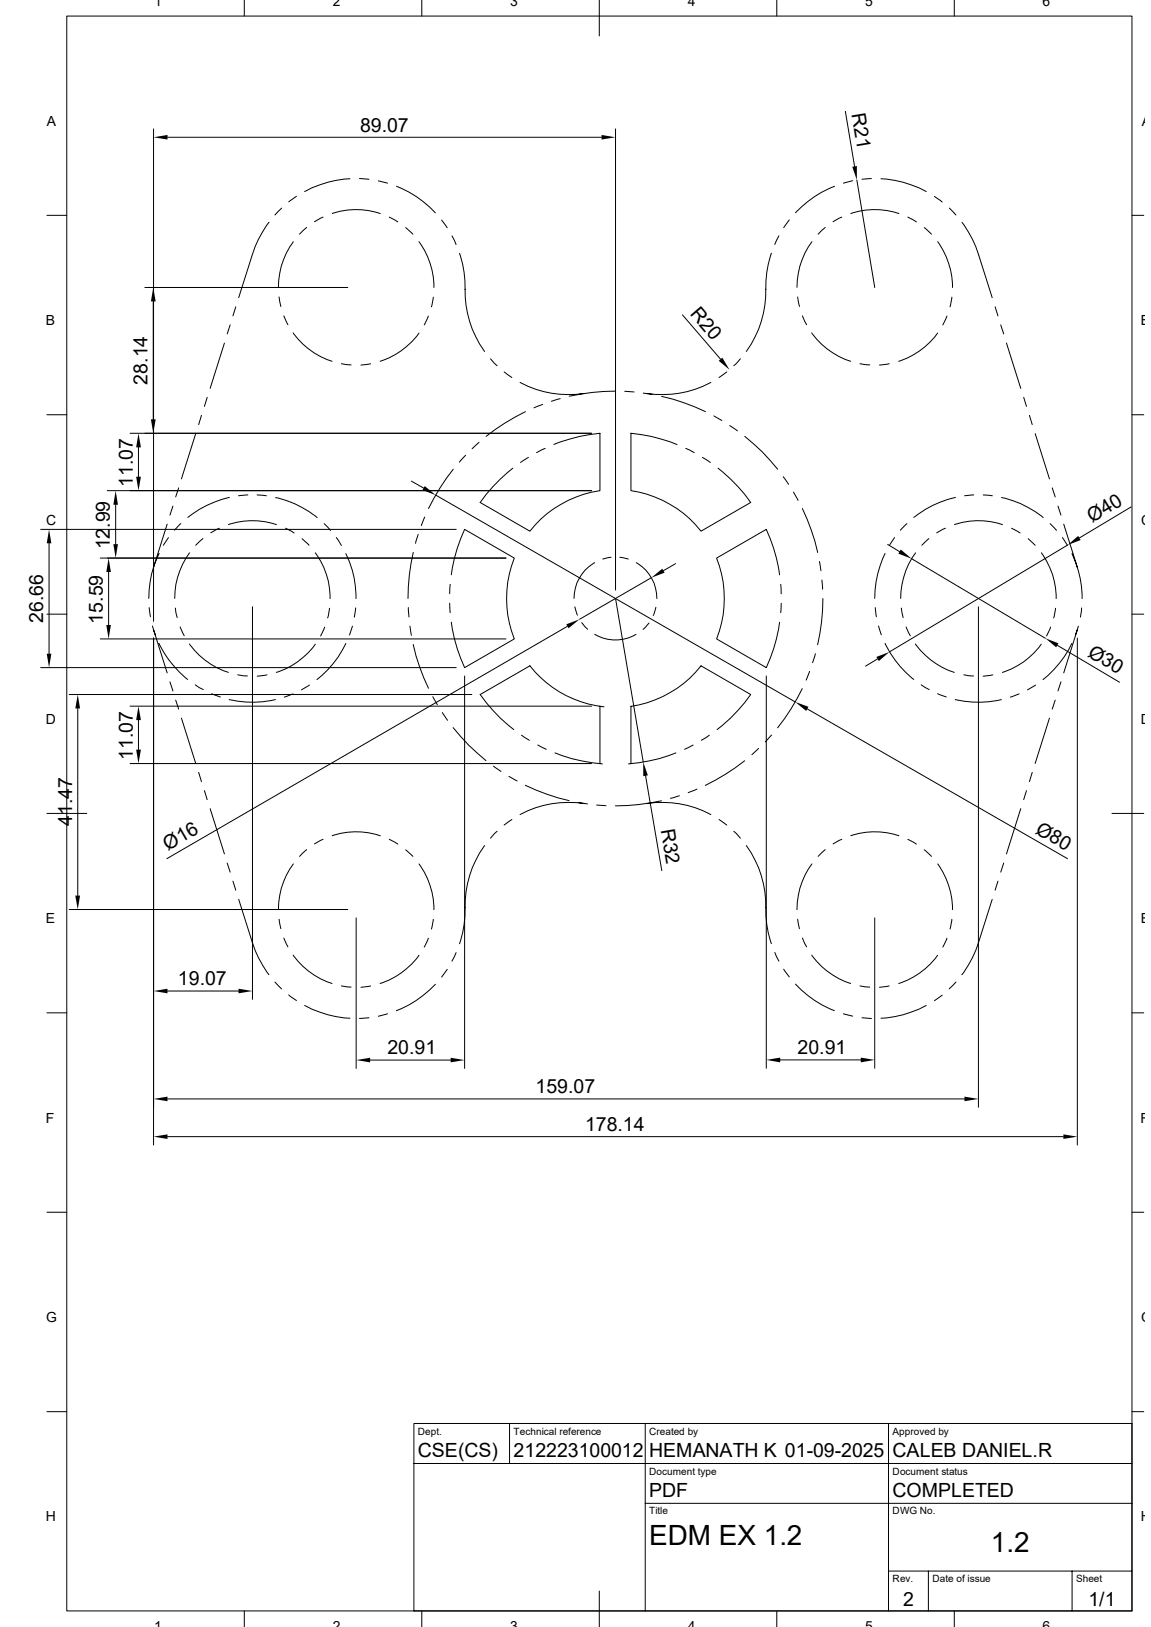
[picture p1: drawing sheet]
<svg xmlns="http://www.w3.org/2000/svg" width="297mm" height="420mm" viewBox="0 0 297 420" stroke-linecap="round" stroke-linejoin="round" font-family="sans-serif">
<g fill="none" stroke="#000" stroke-width=".26">
<path d="M17.2 4.1h274.9v411.7h-274.9zM63 0v4.1M108.8 0v4.1M154.6 0v9.3M200.4 0v4.1M246.3 0v4.1M39.6 33.3v127.1M43.2 35.4h112M158.8 33.3v119M218.1 28.7l2.4 14.2M12.1 55.6h5.1M69.4 57.4a28 28 0 0 0-4.3 8.3l-3.5 11.1"/>
<path d="M72.7 53.7l-1.7 1.8M76.5 50.7l-2 1.4M79.1 58.7l-1.8 1.8M83.4 56l-2.2 1.2M85.7 55.1a19.3 19.3 0 0 1 12.4 0M90.3 46.1a27.1 27.1 0 0 0-11.7 3.3M92.8 46.1l2.4 .2M97.6 46.7l2.4 .6M100.5 56l2.2 1.3M102.3 48.1a27.1 27.1 0 0 1 10.1 6.8M104.7 58.8l1.9 1.7M114 56.8l1.4 2"/>
<path d="M203.7 56.8l-1.5 2M212.9 58.7l-1.8 1.8M215.3 48.1a27.3 27.3 0 0 0-10 6.8M217.2 56l-2.2 1.2M219.5 55.1a19.3 19.3 0 0 1 12.4 0M220 46.7l-2.4 .6M221.1 46.5l4.6 27.7M224.9 46.1l-2.5 .2M227.3 46.1a27.1 27.1 0 0 1 11.7 3.3M234.3 56l2.2 1.3M238.5 58.8l1.9 1.7M241.1 50.7l2 1.5"/>
<path d="M245 53.7l1.7 1.8M248.2 57.4a28.5 28.5 0 0 1 4.3 8.3l3.5 11.1M292.1 55.6h3M37.4 74.2h52.3M39.5 77.8v30.4M60.8 79.2l-.7 2.3M72 76.7l.5 2.4M75.7 62.4a19.9 19.9 0 0 0-3.9 11.8M108.1 62.4a20 20 0 0 1 3.9 11.8M111.8 76.7l-.5 2.5M116.6 60.9l1.1 2.2M118.6 65.4a30.2 30.2 0 0 1 1.5 11.4 25.9 25.9 0 0 0 5 13.9"/>
<path d="M199.1 65.4a30.6 30.6 0 0 0-1.5 11.4 25.9 25.9 0 0 1-5 13.9M201 60.9l-1.1 2.2M205.8 76.7l.5 2.4M209.5 62.4a19.9 19.9 0 0 0-3.8 11.8M242 62.4a20.3 20.3 0 0 1 3.8 11.8M245.6 76.7l-.4 2.5M256.8 79.2l.7 2.3M57.9 88.6l-3.7 11.6M59.4 83.9l-.8 2.3M73.2 81.5l1.1 2.3M75.6 85.9a19.7 19.7 0 0 0 10.1 7.4M88.1 93.9l2.5 .3"/>
<path d="M95.6 93.9l-2.5 .3M108.1 86a19.7 19.7 0 0 1-10 7.3M110.5 81.6l-1 2.3M126.6 92.6l1.7 1.8M130.1 96l2 1.5M134.2 98.7a26.2 26.2 0 0 0 16.6 2.9M176.1 81.3l9.8 11.4M183.4 98.7a26.2 26.2 0 0 1-16.6 2.9M187.5 96l-2 1.5M191.1 92.6l-1.7 1.8M207.1 81.5l1.1 2.3M209.5 85.9a19.7 19.7 0 0 0 10 7.4"/>
<path d="M221.9 93.9l2.6 .3M229.4 93.9l-2.5 .3M241.9 86a19.7 19.7 0 0 1-10 7.3M244.3 81.6l-1 2.3M258.2 83.9l.8 2.3M259.7 88.6l3.7 11.6M12.1 107.1h5.1M33.6 111.8h119.1M35.7 115.5v7.6M50.5 111.9l-3.7 11.7M52 107.2l-.7 2.4M53.5 102.6l-.8 2.3"/>
<path d="M120.1 117.5l-1.6 1.8M123.6 114.2l-1.8 1.6M135.6 106.3a55.9 55.9 0 0 0-10.2 6.3M136.4 118.1l-2.1 1.3M140 104.4l-2.2 .9M140.7 115.7l-2.2 1.1M142.9 114.7a45.2 45.2 0 0 1 11.9-2.9v14.9a28.5 28.5 0 0 0-18.1 10.4l-12.8-7.4a41.8 41.8 0 0 1 8.4-8.8M144.6 102.9l-2.3 .7M158.8 101a56.5 56.5 0 0 0-11.9 1.3M161.2 101l2.4 .2M166 101.5l2.4 .4M170.7 102.3a53.7 53.7 0 0 1 11.3 4"/>
<path d="M174.7 114.8a42.4 42.4 0 0 0-11.9-3v14.9a28.5 28.5 0 0 1 18.1 10.4l12.8-7.4a41.8 41.8 0 0 0-8.4-8.8M177 115.7l2.2 1.1M181.3 118.1l2 1.3M184.2 107.4l2.1 1.1M188.3 109.9l2 1.3M192.2 112.6a50.1 50.1 0 0 1 8.5 8.5M264.2 102.6l.7 2.3M265.6 107.2l.8 2.4M267.1 111.9l3.7 11.7M292.1 107.1h3M10.5 136.7h107.2M27.7 126.7h125"/>
<path d="M29.8 130.3v10.2M43.1 135.3l-3.5 11.1M43.5 138.8l-1.3 2M44.6 130.6l-.7 2.4M46.1 125.9l-.8 2.4M46.7 135.2l-1.7 1.7M52.4 139l-1.9 1.8M56.6 136.4l-2.2 1.1M59 135.4a19.2 19.2 0 0 1 12.3 0M59.2 128.4a26.7 26.7 0 0 0-10.7 5.2M64 127.8l-2.4 .2M66.3 127.8l2.4 .2"/>
<path d="M71.1 128.4a24.9 24.9 0 0 1 10.7 5.2M73.7 136.4l2.2 1.2M77.9 139.1l1.9 1.7M83.7 135.2l1.6 1.7M86.8 138.8l1.3 2M106.2 124.2l3.1 1.8M107.9 138l-.7 2.3M109.6 133.5l-.9 2.2M112.4 127.8l92.8 53.4M117 121.1a55.9 55.9 0 0 0-6.4 10.2M202.1 123.1l1.4 1.9M204.8 127l1.2 2.2"/>
<path d="M207.1 131.3a52.9 52.9 0 0 1 3.9 11.3M230.8 138.8l-1.3 2M234 135.2l-1.7 1.7M239.7 139l-1.8 1.8M244 136.4l-2.3 1.1M246.3 135.4a19.3 19.3 0 0 1 12.4 0M246.5 128.4a26.5 26.5 0 0 0-10.7 5.2M251.3 127.8l-2.4 .2M253.7 127.8l2.4 .2M258.4 128.4a24.8 24.8 0 0 1 10.8 5.2M261 136.4l2.2 1.2M265.3 139.1l1.8 1.7"/>
<path d="M271 135.2l1.6 1.7M271.5 125.9l.8 2.4M273 130.6l.8 2.4M274.2 138.8l1.3 2M274.5 135.3l3.5 11.1M291.9 130.9l-13.3 8M12.1 158.5h5.1M12.7 140.3v28.4M25.9 144.1h104.7M28 147.7v13.6M38.5 156.8l.3 2.4M41.1 142.9a25.1 25.1 0 0 0-2.7 11.6"/>
<path d="M45.3 157l.4 2.4M48.9 142.7a20.3 20.3 0 0 0-3.8 11.8M65.2 156.6v101.4M81.4 142.7a19.6 19.6 0 0 1 3.8 11.8M85 157l-.5 2.5M89.2 142.9a25 25 0 0 1 2.7 11.6M91.8 156.9l-.4 2.4M105.4 156.8l.1 2.5M106.6 142.6a53 53 0 0 0-1.3 11.9M116 155.7l.2 2.5M116.2 150.8l-.2 2.4M116.5 148.4a40.1 40.1 0 0 1 3.4-11.7l12.8 7.4a28.4 28.4 0 0 0 0 20.8l-12.8 7.4a40.9 40.9 0 0 1-3.4-11.7"/>
<path d="M148.3 156.7l.7 2.1M153.5 145.2a10.6 10.6 0 0 0-5.4 9.3M157.7 143.8l-2.2 .5M158.8 154.5l7.2 42.2M159.9 143.8l2.2 .5M164.2 145.2a10.6 10.6 0 0 1 5.3 9.3M168.1 149.1l-18.5 10.8M169.2 156.8l-.6 2.1M174.3 145.5l-3.1 1.8M201.2 148.4a40.1 40.1 0 0 0-3.5-11.7l-12.8 7.4a28.4 28.4 0 0 1 0 20.8l12.8 7.4a40.9 40.9 0 0 0 3.5-11.7M201.5 150.8l.1 2.5M201.6 155.7l-.1 2.5"/>
<path d="M211.5 144.9l.3 2.4M212.1 149.7l.2 2.4M212.3 154.5a53 53 0 0 1-1.3 11.9M225.8 156.8l.3 2.4M228.4 142.9a26.6 26.6 0 0 0-2.7 11.6M229.1 140.5l3.1 1.9M232.6 157l.4 2.4M235.2 144.2l34.5 20.6M236.3 142.7a19.9 19.9 0 0 0-3.9 11.8M252.5 156.6v129.2M268.7 142.7a19.6 19.6 0 0 1 3.8 11.8M272.4 157l-.5 2.5"/>
<path d="M275.5 140.7l-46 27.6M276.6 142.9a26.5 26.5 0 0 1 2.6 11.6M279.1 156.9l-.3 2.4M292.1 158.5h3M10.5 172.3h107.2M17.9 179.3h103.9M25.9 164.9h104.7M39.3 161.6l.8 2.3M39.6 162.6l3.5 11.1M39.6 164.7v130.9M41 166.1a26.2 26.2 0 0 0 7.4 9.3M43.9 176l.7 2.4"/>
<path d="M46.5 161.8l1 2.3M48.9 166.2a19.7 19.7 0 0 0 10 7.4M50.4 176.8l2.1 1.2M54.6 179.1l2.3 .8M61.3 174.2l2.5 .3M68.9 174.2l-2.5 .3M75.6 179.1l-2.2 .9M79.8 176.8l-2 1.3M81.4 166.3a19.6 19.6 0 0 1-10.1 7.3M83.8 161.9l-1.1 2.3M89.2 166.1a26.2 26.2 0 0 1-7.4 9.3M90.9 161.6l-.7 2.3"/>
<path d="M105.8 161.6l.4 2.4M106.6 166.4a46.2 46.2 0 0 0 4 11.3M111.7 179.8l1.2 2.1M119.9 174.5v101.3M146.4 161.7l-103.3 60M150.1 160.7l1.5 1.7M153.5 163.7a10.5 10.5 0 0 0 10.6 0M167.5 160.8l-1.6 1.7M197.7 174.5v101.3M207 177.8a54.3 54.3 0 0 1-6.3 10.1M208.9 173.3l-.9 2.3M210.4 168.7l-.7 2.4"/>
<path d="M226.4 170.1l-3 1.9M226.7 161.6l.7 2.3M228.4 166.1a26.2 26.2 0 0 0 7.4 9.3M233.8 161.8l1.1 2.3M236.2 166.2a19.7 19.7 0 0 0 10.1 7.4M237.7 176.8l2.1 1.2M241.9 179.1l2.3 .8M248.7 174.2l2.5 .3M256.2 174.2l-2.5 .3M263 179.1l-2.3 .9M267.2 176.8l-2.1 1.3M268.7 166.3a19.2 19.2 0 0 1-10 7.3"/>
<path d="M271.1 161.9l-1.1 2.3M272.8 166.6l16.1 9.5M273.8 176l-.8 2.4M276.6 166.1a26.7 26.7 0 0 1-7.4 9.3M278 162.6l-3.5 11.1M278 164.7v130.9M278.3 161.6l-.8 2.3M20.1 182.9v48.3M33.6 197.1h119.1M33.6 182.3h119.1M35.7 185.9v7.6M45.3 180.7l.8 2.3"/>
<path d="M46.8 185.4l3.7 11.7M51.3 199.4l.7 2.4M59.1 180.6a26.5 26.5 0 0 0 12 0M114.1 183.9l1.4 2M116.9 187.8l.1 .1a52 52 0 0 0 8.4 8.4M127.3 197.8l2 1.3M134.6 189.8l2 1.3M138.8 192.3l2.2 1.1M143.2 194.4a39.2 39.2 0 0 0 12.2 2.8M154.8 182.3v14.8M155.9 182.5a28.1 28.1 0 0 1-19.2-10.6l-12.8 7.4a42.5 42.5 0 0 0 8.7 9M174.4 194.4a39.2 39.2 0 0 1-12.2 2.8"/>
<path d="M178.9 192.3l-2.2 1.1M183 189.8l-2 1.3M185 188.3a40 40 0 0 0 8.7-9l-12.8-7.4a28.5 28.5 0 0 1-18.1 10.4v14.8M192.2 196.4a54.9 54.9 0 0 1-10.2 6.3M195.7 193.2l-1.7 1.6M199.1 189.7l-1.6 1.8M208.3 183l67.2 38.7M246.5 180.6a26.3 26.3 0 0 0 11.9 0M266.4 199.4l-.8 2.4M270.8 185.4l-3.7 11.7M272.3 180.7l-.8 2.3M12.1 210h10.3"/>
<path d="M52.7 204.1l.8 2.3M54.2 208.7l3.7 11.7M79.1 219.3l-1.8 1.8M83.4 216.7l-2.2 1.1M85.7 215.7a19.3 19.3 0 0 1 12.4 0M100.5 216.7l2.2 1.2M104.7 219.4l1.9 1.7M125.1 218.3a27.8 27.8 0 0 0-5.1 18.2 26.2 26.2 0 0 1-1.4 7.1M128.3 214.6l-1.7 1.8M131.3 200.4l2.1 1.2M132.1 211.5l-2 1.5M135.6 202.7a54.5 54.5 0 0 0 11.3 4"/>
<path d="M149.2 207.1l2.4 .4M150.8 207.4a26.4 26.4 0 0 0-16.6 2.9M154 207.8l2.4 .2M166.6 200.2l4.2 24.5M166.8 207.4a26.4 26.4 0 0 1 16.6 2.9M170.7 206.7a55.7 55.7 0 0 1-11.9 1.3M175.3 205.4l-2.3 .7M179.8 203.7l-2.2 .9M185.5 211.5l2 1.5M189.4 214.6l1.7 1.8M192.6 218.3a27.8 27.8 0 0 1 5.1 18.2 25.4 25.4 0 0 0 1.4 7.1M212.9 219.3l-1.8 1.8"/>
<path d="M217.2 216.7l-2.2 1.1M219.5 215.7a19.3 19.3 0 0 1 12.4 0M234.3 216.7l2.2 1.2M238.5 219.4l1.9 1.7M263.4 208.7l-3.7 11.7M264.9 204.1l-.7 2.3M286.9 210h8.2M17.9 234.8h71.8M58.6 222.8l.8 2.3M60.1 227.5l.7 2.3M61.6 232.2l3.5 11a27.3 27.3 0 0 0 4.3 8.4M72 237.3l.5 2.4"/>
<path d="M75.7 223a19.9 19.9 0 0 0-3.9 11.8M91.9 236.9v38.9M108.1 223a20 20 0 0 1 3.9 11.8M111.8 237.3l-.5 2.5M205.8 237.3l.5 2.4M209.5 223a19.9 19.9 0 0 0-3.8 11.8M225.7 236.9v38.9M242 223a20.3 20.3 0 0 1 3.8 11.8M245.6 237.3l-.4 2.5M256 232.2l-3.5 11a27 27 0 0 1-4.3 8.4M257.5 227.5l-.7 2.3M259 222.8l-.8 2.3"/>
<path d="M43.2 255.8h18.4M71 253.5l1.6 1.8M73.2 242.1l1.1 2.3M74.5 256.8l2 1.5M75.6 246.5a19.7 19.7 0 0 0 10.1 7.4M78.6 259.5a27.1 27.1 0 0 0 11.7 3.3M88.1 254.5l2.5 .3M95.6 254.5l-2.5 .3M108.1 246.6a19.7 19.7 0 0 1-10 7.3M110.5 242.2l-1 2.3M112.4 254.1a27.3 27.3 0 0 1-10.1 6.8M115.4 250.2l-1.4 2"/>
<path d="M117.7 245.9l-1.1 2.2M199.9 245.9l1.1 2.2M202.2 250.2l1.5 2M205.3 254a27.1 27.1 0 0 0 10 6.9M207.1 242.1l1.1 2.3M209.5 246.5a19.7 19.7 0 0 0 10 7.4M221.9 254.5l2.6 .3M229.4 254.5l-2.5 .3M239 259.5a27.1 27.1 0 0 1-11.7 3.3M241.9 246.6a19.7 19.7 0 0 1-10 7.3M243.1 256.9l-2 1.4M244.3 242.2l-1 2.3"/>
<path d="M246.7 253.5l-1.8 1.8M12.1 261.5h5.1M95.2 262.7l-2.4 .2M95.5 273.6h20.8M100 261.7l-2.4 .6M201.3 273.6h20.8M217.6 261.7l2.4 .6M222.4 262.7l2.5 .2M292.1 261.5h3M43.2 293.4h231.2M43.2 283.7h205.7M12.1 312.9h5.1"/>
<path d="M292.1 312.9h3M12.1 364.4h5.1M106.8 367.5h185.3v48.3h-185.3zM106.8 377.8h185.3M131.5 367.5v10.3M166.5 367.5v48.3M229.3 367.5v48.3M292.1 364.4h3M166.5 388.1h125.6M63 415.8v4.1M108.8 415.8v4.1M154.6 410.7v9.2"/>
<path d="M200.4 415.8v4.1M229.3 405.6h62.8M239.6 405.6v10.2M246.3 415.8v4.1M276.6 405.6v10.2"/>
</g>
<g fill="#000">
<path d="M39.6 35.4l3.6-.6v1.2zM155.2 34.8l3.6 .6-3.6 .6zM219.9 43.1l1.2-.3v3.7zM39.5 74.2l.7 3.6h-1.3zM185.5 93.1l.9-.8 1.9 3.2zM35.7 111.8l.7 3.7h-1.3zM38.9 108.2h1.3l-.7 3.6zM29.8 126.7l.6 3.6h-1.1zM35.1 123.1h1.3l-.7 3.6zM109.6 125.5l2.8 2.3-3.4-1.3zM275.5 140.7l2.7-2.4 .6 1.1zM12.7 136.7l.6 3.6h-1.2z"/>
<path d="M28 144.1l.6 3.6h-1.2zM29.3 140.5h1.1l-.6 3.6zM168.1 149.1l2.8-2.3 .6 1zM232.5 141.9l2.7 2.3-3.4-1.3zM12.1 168.7h1.2l-.6 3.6zM27.4 161.3h1.2l-.6 3.6zM146.1 161.2l3.5-1.3-2.9 2.3zM226.1 169.6l3.4-1.3-2.7 2.3zM269.7 164.8l3.4 1.3-.6 1zM20.1 179.3l.6 3.6h-1.3zM35.1 193.5h1.3l-.7 3.6zM35.7 182.3l.7 3.6h-1.3z"/>
<path d="M205.2 181.2l3.4 1.3-.6 1zM166 196.7l1.2 3.5-1.2 .2zM19.4 231.2h1.3l-.6 3.6zM39.6 255.8l3.6-.6v1.2zM61.6 255.2l3.6 .6-3.6 .6zM91.9 273.6l3.6-.6v1.2zM116.3 273l3.6 .6-3.6 .6zM197.7 273.6l3.6-.6v1.2zM222.1 273l3.6 .6-3.6 .6zM39.6 293.4l3.6-.6v1.2zM39.6 283.7l3.6-.6v1.2zM248.9 283.1l3.6 .6-3.6 .6z"/>
<path d="M274.4 292.8l3.6 .6-3.6 .6z"/>
</g>
<g font-size="7.2">
<text x="167.5" y="398.9">EDM EX 1.2</text>
<text x="255.7" y="400.7">1.2</text>
</g>
<g font-size="5">
<text x="219.7" y="29.5" transform="rotate(81 219.7 29.5)">R21</text>
<text x="92.9" y="33.9">89.07</text>
<text x="177.9" y="81.1" transform="rotate(49 177.9 81.1)">R20</text>
<text x="38.1" y="99.3" transform="rotate(-90 38.1 99.3)">28.14</text>
<text x="34.2" y="125.7" transform="rotate(-90 34.2 125.7)">11.07</text>
<text x="281.9" y="135" transform="rotate(-31 281.9 135)">Ø40</text>
<text x="28.3" y="141.8" transform="rotate(-90 28.3 141.8)">12.99</text>
<text x="11.1" y="160.7" transform="rotate(-90 11.1 160.7)">26.66</text>
<text x="26.5" y="161" transform="rotate(-90 26.5 161)">15.59</text>
<text x="280.5" y="169.3" transform="rotate(31 280.5 169.3)">Ø30</text>
<text x="34.2" y="196.2" transform="rotate(-90 34.2 196.2)">11.07</text>
<text x="18.6" y="213.2" transform="rotate(-90 18.6 213.2)">41.47</text>
<text x="170.5" y="214.2" transform="rotate(80 170.5 214.2)">R32</text>
<text x="267" y="214.9" transform="rotate(30 267 214.9)">Ø80</text>
<text x="43.4" y="219.7" transform="rotate(-30 43.4 219.7)">Ø16</text>
<text x="45.9" y="254.3">19.07</text>
<text x="100" y="272.2">20.91</text>
<text x="205.8" y="272.1">20.91</text>
<text x="138.2" y="282.2">159.07</text>
<text x="151" y="291.9">178.14</text>
<text x="107.8" y="376.2">CSE(CS)</text>
<text x="132.5" y="376.2">212223100012</text>
<text x="167.5" y="376.2">HEMANATH K 01-09-2025</text>
<text x="230.3" y="376.2">CALEB DANIEL.R</text>
<text x="167.5" y="386.5">PDF</text>
<text x="230.3" y="386.5">COMPLETED</text>
<text x="233" y="414.4">2</text>
<text x="280.9" y="414.4">1/1</text>
</g>
<g font-size="3.6">
<text x="39.8" y="1.6">1</text>
<text x="85.9" y="1.6">2</text>
<text x="131.6" y="1.6">3</text>
<text x="177.5" y="1.6">4</text>
<text x="223.2" y="1.6">5</text>
<text x="269" y="1.6">6</text>
<text x="12.1" y="32.4">A</text>
<text x="294.6" y="32.4">A</text>
<text x="11.8" y="83.9">B</text>
<text x="294.4" y="83.9">B</text>
<text x="11.9" y="135.4">C</text>
<text x="294.5" y="135.4">C</text>
<text x="11.8" y="186.8">D</text>
<text x="294.4" y="186.8">D</text>
<text x="11.8" y="238.3">E</text>
<text x="294.4" y="238.3">E</text>
<text x="11.8" y="289.8">F</text>
<text x="294.3" y="289.8">F</text>
<text x="11.9" y="341.3">G</text>
<text x="294.5" y="341.3">G</text>
<text x="11.8" y="392.7">H</text>
<text x="294.4" y="392.7">H</text>
<text x="39.8" y="421">1</text>
<text x="85.9" y="421">2</text>
<text x="131.6" y="421">3</text>
<text x="177.5" y="421">4</text>
<text x="223.2" y="421">5</text>
<text x="269" y="421">6</text>
</g>
<g font-size="2.6">
<text x="107.8" y="370.4">Dept.</text>
<text x="132.5" y="370.4">Technical reference</text>
<text x="167.5" y="370.4">Created by</text>
<text x="230.3" y="370.4">Approved by</text>
<text x="167.5" y="380.7">Document type</text>
<text x="230.3" y="380.7">Document status</text>
<text x="167.5" y="390.9">Title</text>
<text x="230.3" y="390.9">DWG No.</text>
<text x="230.3" y="408.4">Rev.</text>
<text x="240.6" y="408.4">Date of issue</text>
<text x="277.7" y="408.4">Sheet</text>
</g>
</svg>
